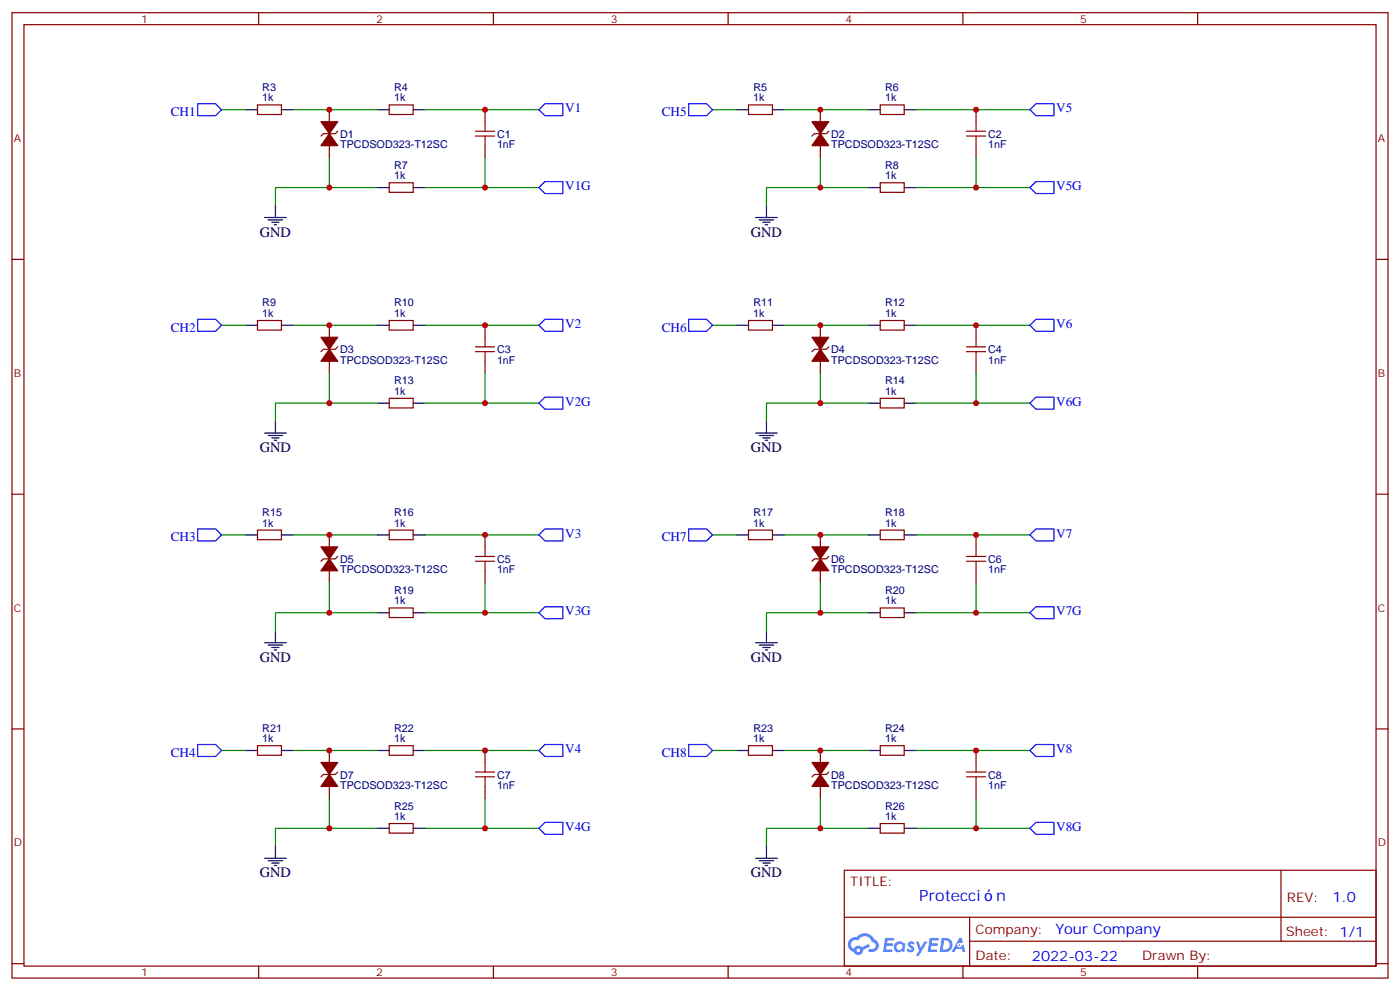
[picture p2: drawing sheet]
<svg xmlns="http://www.w3.org/2000/svg" width="412mm" height="292mm" viewBox="0 0 412 292" stroke-linecap="round" stroke-linejoin="round" font-family="sans-serif">
<g fill="none" stroke="#870000" stroke-width=".35">
<path d="M3.5 3.7h405.4v284.4h-405.4zM7.1 7.3h398.2v277.3h-398.2zM76.2 3.7v3.6M145.3 3.7v3.6M214.5 3.7v3.6M283.6 3.7v3.6M352.8 3.7v3.6M3.5 76.4h3.6M405.3 76.4h3.6M3.5 145.6h3.6M405.3 145.6h3.6M3.5 214.7h3.6"/>
<path d="M405.3 214.7h3.6M248.7 256.3h156.6v28.3h-156.6zM377.3 256.4v20.8M248.7 270.2h156.5M285.6 277.2h119.6M285.6 270.2v14.1M3.5 283.8h3.6M76.2 284.6v3.5M145.3 284.6v3.5M214.5 284.6v3.5M283.6 284.6v3.5M352.8 284.6v3.5"/>
<path d="M405.3 283.8h3.6"/>
</g>
<g fill="#5487ff">
<path d="M267.7 277.5a1.22 1.22 0 0 1 1.7 .3l-.4 .5a.47 .47 0 0 0-.3-.4 .47 .47 0 0 0-.5 .2l.1 .3a1.14 1.14 0 0 1 .8 1.7 1.14 1.14 0 0 1-1.9 0l-.2-.2 .5-.5 .7 .4a.29 .29 0 0 0 .3-.3 .29 .29 0 0 0-.2-.3 1.04 1.04 0 0 1-.6-1.7z"/>
<path d="M260.7 276.3h2.4l.3 .1-.2 .5-1.8 .1-.1 .9h1.5l.3 .3-.3 .4h-1.6l-.2 1.1h1.7l.2 .3-.2 .4h-2.6z"/>
<path d="M273.8 276.3h2.4l.3 .1-.1 .5-1.8 .1-.2 .9h1.6l.3 .3-.4 .4h-1.6l-.1 1.1h1.7l.2 .3-.2 .4h-2.6z"/>
<path d="M282.6 276.3h.7l.3 1.2-.6 .3a.69 .69 0 0 0-1 .3 .69 .69 0 0 0 .4 1 .69 .69 0 0 0 .9-.6l.5-.3 .6 2.2h-.8l-.2-.9h-1.8l-.5 .9h-.8z"/>
<path d="M269.8 277.3h.8l.6 1.9 1.1-1.9h.9l-2.6 4.2h-.8l.9-1.5z"/>
<path d="M277.4 276.3l-.6 4.1h1.3a2.11 2.11 0 0 0 2.5-2.1 2.11 2.11 0 0 0-2.5-2zM278.1 277a1.39 1.39 0 0 1 1.7 1.4 1.39 1.39 0 0 1-1.8 1.3h-.3z"/>
<path d="M263.7 277.9a1.54 1.54 0 0 0-.1 2.1 1.54 1.54 0 0 0 2.2 .2l.6 .2 .3-2.3-.2-.2-.4-.1a1.49 1.49 0 0 0-2.4 .1zM264 278.9a.94 .94 0 0 1 1.8 0 .94 .94 0 0 1-1.8 0z"/>
<path d="M250.4 276.6a2.18 2.18 0 0 0 1.1 3.8 1.44 1.44 0 0 0 1.6 .9 1.44 1.44 0 0 0 1.2-1.5l2-1-.5-.7-1.9 .9a1.47 1.47 0 0 0-2.4 .5 1.39 1.39 0 0 1-.7-2 1.39 1.39 0 0 1 2-.5 2.12 2.12 0 0 1 2.2-1.3 2.12 2.12 0 0 1 1.9 1.7 1.14 1.14 0 0 1 1.1 1.4 1.14 1.14 0 0 1-1.7 .8 .43 .43 0 0 0-.5 .3 .43 .43 0 0 0 .4 .5 1.98 1.98 0 0 0 2.5-1.2 1.98 1.98 0 0 0-1.2-2.5 3.1 3.1 0 0 0-5.3-.7l-.9 .1zM252.3 279.9a.55 .55 0 0 1 1.1 0 .55 .55 0 0 1-1.1 0z"/>
<circle cx="282.6" cy="278.4" r=".26"/>
</g>
<g fill="none" stroke="#008700" stroke-width=".35">
<path d="M65.3 32.3h7M86.4 32.3h24.7M125.2 32.3h33.5M209.9 32.3h7.1M231.1 32.3h24.7M269.9 32.3h33.5M97 46.4v8.8M111.1 55.2h-30v5.3M125.2 55.2h33.5M142.9 46.4v8.8M241.7 46.4v8.8M255.8 55.2h-30v5.3"/>
<path d="M269.9 55.2h33.5M287.5 46.4v8.8M65.3 95.8h7M86.4 95.8h24.7M125.2 95.8h33.5M209.9 95.8h7.1M231.1 95.8h24.7M269.9 95.8h33.5M97 109.9v8.8M111.1 118.7h-30v5.3M125.2 118.7h33.5M142.9 109.9v8.8"/>
<path d="M241.7 109.9v8.8M255.8 118.7h-30v5.3M269.9 118.7h33.5M287.5 109.9v8.8M65.3 157.6h7M86.4 157.6h24.7M125.2 157.6h33.5M209.9 157.6h7.1M231.1 157.6h24.7M269.9 157.6h33.5M97 171.7v8.8M142.9 171.7v8.8"/>
<path d="M241.7 171.7v8.8M287.5 171.7v8.8M111.1 180.5h-30v5.3M125.2 180.5h33.5M255.8 180.5h-30v5.3M269.9 180.5h33.5M65.3 221.1h7M86.4 221.1h24.7M97 235.2v8.8M125.2 221.1h33.5M142.9 235.2v8.8M209.9 221.1h7.1"/>
<path d="M231.1 221.1h24.7M241.7 235.2v8.8M269.9 221.1h33.5M287.5 235.2v8.8M111.1 244h-30v5.3M125.2 244h33.5M255.8 244h-30v5.3M269.9 244h33.5"/>
</g>
<g fill="none" stroke="#000" stroke-width=".35">
<path d="M72.3 32.3h3.5M82.9 32.3h3.5M111.1 32.3h3.6M121.7 32.3h3.5M217 32.3h3.5M227.5 32.3h3.6M255.8 32.3h3.5M266.3 32.3h3.6M111.1 55.2h3.6M121.7 55.2h3.5M255.8 55.2h3.5M266.3 55.2h3.6"/>
<path d="M78 64.1h6.3M79 64.8h4.3M80.1 65.5h2.1M80.8 66.2h.7M81.1 60.5v3.6M222.6 64.1h6.4M223.7 64.8h4.2M224.7 65.5h2.1M225.4 66.2h.7M225.8 60.5v3.6M72.3 95.8h3.5M82.9 95.8h3.5"/>
<path d="M111.1 95.8h3.6M121.7 95.8h3.5M217 95.8h3.5M227.5 95.8h3.6M255.8 95.8h3.5M266.3 95.8h3.6M111.1 118.7h3.6M121.7 118.7h3.5M255.8 118.7h3.5M266.3 118.7h3.6M78 127.6h6.3M79 128.3h4.3"/>
<path d="M80.1 129h2.1M80.8 129.7h.7M81.1 124v3.6M222.6 127.6h6.4M223.7 128.3h4.2M224.7 129h2.1M225.4 129.7h.7M225.8 124v3.6M72.3 157.6h3.5M82.9 157.6h3.5M111.1 157.6h3.6M121.7 157.6h3.5"/>
<path d="M217 157.6h3.5M227.5 157.6h3.6M255.8 157.6h3.5M266.3 157.6h3.6M78 189.3h6.3M79 190h4.3M80.1 190.7h2.1M80.8 191.4h.7M81.1 185.8v3.5M111.1 180.5h3.6M121.7 180.5h3.5M222.6 189.3h6.4"/>
<path d="M223.7 190h4.2M224.7 190.7h2.1M225.4 191.4h.7M225.8 185.8v3.5M255.8 180.5h3.5M266.3 180.5h3.6M72.3 221.1h3.5M82.9 221.1h3.5M111.1 221.1h3.6M121.7 221.1h3.5M217 221.1h3.5M227.5 221.1h3.6"/>
<path d="M255.8 221.1h3.5M266.3 221.1h3.6M78 252.8h6.3M79 253.5h4.3M80.1 254.2h2.1M80.8 254.9h.7M81.1 249.3v3.5M111.1 244h3.6M121.7 244h3.5M222.6 252.8h6.4M223.7 253.5h4.2M224.7 254.2h2.1"/>
<path d="M225.4 254.9h.7M225.8 249.3v3.5M255.8 244h3.5M266.3 244h3.6"/>
</g>
<g fill="none" stroke="#870000" stroke-width=".35">
<path d="M75.8 30.9h7.1v2.8h-7.1zM97 32.3v14.1M99.5 38.7l-.7 .7h-3.6l-.7 .7M114.7 30.9h7v2.8h-7zM142.9 32.3v3.5M220.5 30.9h7v2.8h-7zM241.7 32.3v14.1M244.1 38.7l-.7 .7h-3.5l-.7 .7M259.3 30.9h7v2.8h-7zM287.5 32.3v3.5M114.7 53.8h7v2.9h-7zM142.9 42.9v3.5"/>
<path d="M259.3 53.8h7v2.9h-7zM287.5 42.9v3.5M75.8 94.4h7.1v2.8h-7.1zM97 95.8v14.1M114.7 94.4h7v2.8h-7zM142.9 95.8v3.5M220.5 94.4h7v2.8h-7zM241.7 95.8v14.1M259.3 94.4h7v2.8h-7zM287.5 95.8v3.5M99.5 102.2l-.7 .7h-3.6l-.7 .7M114.7 117.3h7v2.9h-7z"/>
<path d="M142.9 106.4v3.5M244.1 102.2l-.7 .7h-3.5l-.7 .7M259.3 117.3h7v2.9h-7zM287.5 106.4v3.5M75.8 156.1h7.1v2.9h-7.1zM97 157.6v14.1M114.7 156.1h7v2.9h-7zM142.9 157.6v3.5M220.5 156.1h7v2.9h-7zM241.7 157.6v14.1M259.3 156.1h7v2.9h-7zM287.5 157.6v3.5"/>
<path d="M99.5 163.9l-.7 .7h-3.6l-.7 .7M114.7 179.1h7v2.8h-7zM142.9 168.1v3.6M244.1 163.9l-.7 .7h-3.5l-.7 .7M259.3 179.1h7v2.8h-7zM287.5 168.1v3.6M75.8 219.6h7.1v2.9h-7.1zM114.7 219.6h7v2.9h-7zM220.5 219.6h7v2.9h-7zM259.3 219.6h7v2.9h-7zM97 221.1v14.1M99.5 227.4l-.7 .7h-3.6l-.7 .7"/>
<path d="M142.9 221.1v3.5M142.9 231.6v3.6M241.7 221.1v14.1M244.1 227.4l-.7 .7h-3.5l-.7 .7M287.5 221.1v3.5M287.5 231.6v3.6M114.7 242.6h7v2.8h-7zM259.3 242.6h7v2.8h-7z"/>
</g>
<g fill="#870000" stroke="#870000" stroke-width=".35">
<path d="M97 102.9l2.5 3.5h-5z"/>
<path d="M94.5 99.3h5l-2.5 3.6z"/>
<path d="M97 39.4l2.5 3.5h-5z"/>
<path d="M94.5 35.8h5l-2.5 3.6z"/>
<path d="M241.7 102.9l2.4 3.5h-4.9z"/>
<path d="M239.2 99.3h4.9l-2.4 3.6z"/>
<path d="M241.7 39.4l2.4 3.5h-4.9z"/>
<path d="M239.2 35.8h4.9l-2.4 3.6z"/>
<path d="M241.7 164.6l2.4 3.5h-4.9z"/>
<path d="M239.2 161.1h4.9l-2.4 3.5z"/>
<path d="M241.7 228.1l2.4 3.5h-4.9z"/>
<path d="M239.2 224.6h4.9l-2.4 3.5z"/>
<path d="M97 164.6l2.5 3.5h-5z"/>
<path d="M94.5 161.1h5l-2.5 3.5z"/>
<path d="M97 228.1l2.5 3.5h-5z"/>
<path d="M94.5 224.6h5l-2.5 3.5z"/>
</g>
<g fill="none" stroke="#a10000" stroke-width=".35">
<path d="M140.1 38.7h5.6M142.9 35.8v2.9M284.7 38.7h5.6M287.5 35.8v2.9M140.1 40.1h5.6M142.9 40.1v2.8M284.7 40.1h5.6M287.5 40.1v2.8M142.9 99.3v2.9M287.5 99.3v2.9M140.1 102.2h5.6M140.1 103.6h5.6"/>
<path d="M142.9 103.6v2.8M284.7 102.2h5.6M284.7 103.6h5.6M287.5 103.6v2.8M140.1 163.9h5.6M140.1 165.3h5.6M142.9 161.1v2.8M142.9 165.3v2.8M284.7 163.9h5.6M284.7 165.3h5.6M287.5 161.1v2.8M287.5 165.3v2.8"/>
<path d="M140.1 227.4h5.6M140.1 228.8h5.6M142.9 224.6v2.8M142.9 228.8v2.8M284.7 227.4h5.6M284.7 228.8h5.6M287.5 224.6v2.8M287.5 228.8v2.8"/>
</g>
<g fill="none" stroke="#00f" stroke-width=".35">
<path d="M58.2 30.6h5.3l1.8 1.7-1.8 1.8h-5.3zM158.7 32.3l1.8-1.7h5.3v3.5h-5.3zM202.8 30.6h5.3l1.8 1.7-1.8 1.8h-5.3zM303.4 32.3l1.8-1.7h5.2v3.5h-5.2zM158.7 55.2l1.8-1.7h5.3v3.5h-5.3zM303.4 55.2l1.8-1.7h5.2v3.5h-5.2zM58.2 94.1h5.3l1.8 1.7-1.8 1.8h-5.3zM158.7 95.8l1.8-1.7h5.3v3.5h-5.3zM202.8 94.1h5.3l1.8 1.7-1.8 1.8h-5.3zM303.4 95.8l1.8-1.7h5.2v3.5h-5.2zM158.7 118.7l1.8-1.7h5.3v3.5h-5.3zM303.4 118.7l1.8-1.7h5.2v3.5h-5.2z"/>
<path d="M58.2 155.8h5.3l1.8 1.8-1.8 1.7h-5.3zM158.7 157.6l1.8-1.8h5.3v3.5h-5.3zM202.8 155.8h5.3l1.8 1.8-1.8 1.7h-5.3zM303.4 157.6l1.8-1.8h5.2v3.5h-5.2zM158.7 180.5l1.8-1.8h5.3v3.5h-5.3zM303.4 180.5l1.8-1.8h5.2v3.5h-5.2zM58.2 219.3h5.3l1.8 1.8-1.8 1.7h-5.3zM202.8 219.3h5.3l1.8 1.8-1.8 1.7h-5.3zM158.7 221.1l1.8-1.8h5.3v3.5h-5.3zM303.4 221.1l1.8-1.8h5.2v3.5h-5.2zM158.7 244l1.8-1.8h5.3v3.5h-5.3zM303.4 244l1.8-1.8h5.2v3.5h-5.2z"/>
</g>
<g fill="#c00">
<circle cx="97" cy="95.8" r=".88"/>
<circle cx="142.9" cy="95.8" r=".88"/>
<circle cx="142.9" cy="118.7" r=".88"/>
<circle cx="97" cy="118.7" r=".88"/>
<circle cx="97" cy="55.2" r=".88"/>
<circle cx="142.9" cy="55.2" r=".88"/>
<circle cx="142.9" cy="32.3" r=".88"/>
<circle cx="97" cy="32.3" r=".88"/>
<circle cx="241.7" cy="95.8" r=".88"/>
<circle cx="287.5" cy="95.8" r=".88"/>
<circle cx="287.5" cy="118.7" r=".88"/>
<circle cx="241.7" cy="118.7" r=".88"/>
<circle cx="241.7" cy="55.2" r=".88"/>
<circle cx="287.5" cy="55.2" r=".88"/>
<circle cx="287.5" cy="32.3" r=".88"/>
<circle cx="241.7" cy="32.3" r=".88"/>
<circle cx="241.7" cy="157.6" r=".88"/>
<circle cx="287.5" cy="157.6" r=".88"/>
<circle cx="287.5" cy="180.5" r=".88"/>
<circle cx="241.7" cy="180.5" r=".88"/>
<circle cx="241.7" cy="244" r=".88"/>
<circle cx="287.5" cy="244" r=".88"/>
<circle cx="287.5" cy="221.1" r=".88"/>
<circle cx="241.7" cy="221.1" r=".88"/>
<circle cx="97" cy="157.6" r=".88"/>
<circle cx="142.9" cy="157.6" r=".88"/>
<circle cx="142.9" cy="180.5" r=".88"/>
<circle cx="97" cy="180.5" r=".88"/>
<circle cx="97" cy="244" r=".88"/>
<circle cx="142.9" cy="244" r=".88"/>
<circle cx="142.9" cy="221.1" r=".88"/>
<circle cx="97" cy="221.1" r=".88"/>
</g>
<g font-size="4.6" fill="#00f">
<text x="270.8" y="265.4">Protecci</text>
<text x="293.4" y="265.4">n</text>
</g>
<g font-size="4.2">
<text x="76.6" y="69.7">GND</text>
<text x="221.2" y="69.7">GND</text>
<text x="76.6" y="133.2">GND</text>
<text x="221.2" y="133.2">GND</text>
<text x="76.6" y="194.9">GND</text>
<text x="221.2" y="194.9">GND</text>
<text x="76.6" y="258.4">GND</text>
<text x="221.2" y="258.4">GND</text>
</g>
<g font-size="4.2" fill="#00f">
<text x="392.5" y="265.6">1.0</text>
<text x="310.9" y="275.2">Your Company</text>
<text x="304" y="283">2022-03-22</text>
</g>
<g font-size="3.9" fill="#00f">
<text x="50.3" y="34.1">CH1</text>
<text x="166.5" y="33.1">V1</text>
<text x="195" y="34.2">CH5</text>
<text x="311.1" y="33.1">V5</text>
<text x="166.5" y="56">V1G</text>
<text x="311.1" y="56">V5G</text>
<text x="50.3" y="97.7">CH2</text>
<text x="166.5" y="96.6">V2</text>
<text x="195" y="97.7">CH6</text>
<text x="311.1" y="96.6">V6</text>
<text x="166.5" y="119.5">V2G</text>
<text x="311.1" y="119.5">V6G</text>
<text x="50.3" y="159.4">CH3</text>
<text x="166.5" y="158.3">V3</text>
<text x="195" y="159.4">CH7</text>
<text x="311.1" y="158.3">V7</text>
<text x="166.5" y="181.3">V3G</text>
<text x="311.1" y="181.3">V7G</text>
<text x="166.5" y="221.8">V4</text>
<text x="311.1" y="221.8">V8</text>
<text x="50.3" y="222.9">CH4</text>
<text x="195" y="222.9">CH8</text>
<text x="166.5" y="244.8">V4G</text>
<text x="311.1" y="244.8">V8G</text>
</g>
<g font-size="3.9" fill="#800">
<text x="250.5" y="260.9">TITLE:</text>
<text x="379.1" y="265.6">REV:</text>
<text x="287.4" y="275.1">Company:</text>
<text x="378.7" y="275.7">Sheet: 1/1</text>
<text x="287.4" y="282.8">Date:</text>
<text x="336.4" y="282.9">Drawn By:</text>
</g>
<g font-size="3.2" fill="#800">
<text x="41.6" y="6.7">1</text>
<text x="110.8" y="6.7">2</text>
<text x="179.9" y="6.7">3</text>
<text x="249.1" y="6.7">4</text>
<text x="318.2" y="6.7">5</text>
<text x="4.1" y="41.8">A</text>
<text x="405.9" y="41.8">A</text>
<text x="4.1" y="111">B</text>
<text x="405.9" y="111">B</text>
<text x="4.1" y="180.1">C</text>
<text x="405.9" y="180.1">C</text>
<text x="4.1" y="249.3">D</text>
<text x="405.9" y="249.3">D</text>
<text x="41.6" y="287.5">1</text>
<text x="110.8" y="287.5">2</text>
<text x="179.9" y="287.5">3</text>
<text x="249.1" y="287.5">4</text>
<text x="318.2" y="287.5">5</text>
</g>
<g font-size="3.2" fill="#000080">
<text x="77.3" y="29.8">1k</text>
<text x="77.3" y="26.8">R3</text>
<text x="116.1" y="29.8">1k</text>
<text x="116.1" y="26.8">R4</text>
<text x="221.9" y="29.8">1k</text>
<text x="221.9" y="26.8">R5</text>
<text x="260.7" y="29.8">1k</text>
<text x="260.7" y="26.8">R6</text>
<text x="100.2" y="40.6">D1</text>
<text x="146.4" y="40.6">C1</text>
<text x="244.8" y="40.6">D2</text>
<text x="291" y="40.6">C2</text>
<text x="100.2" y="43.7">TPCDSOD323-T12SC</text>
<text x="146.4" y="43.7">1nF</text>
<text x="244.8" y="43.7">TPCDSOD323-T12SC</text>
<text x="291" y="43.7">1nF</text>
<text x="116.1" y="52.8">1k</text>
<text x="116.1" y="49.7">R7</text>
<text x="260.7" y="52.8">1k</text>
<text x="260.7" y="49.7">R8</text>
<text x="77.3" y="93.3">1k</text>
<text x="77.3" y="90.3">R9</text>
<text x="116.1" y="93.3">1k</text>
<text x="116.1" y="90.3">R10</text>
<text x="221.9" y="93.3">1k</text>
<text x="221.9" y="90.3">R11</text>
<text x="260.7" y="93.3">1k</text>
<text x="260.7" y="90.3">R12</text>
<text x="100.2" y="107.2">TPCDSOD323-T12SC</text>
<text x="100.2" y="104.1">D3</text>
<text x="146.4" y="107.2">1nF</text>
<text x="146.4" y="104.1">C3</text>
<text x="244.8" y="107.2">TPCDSOD323-T12SC</text>
<text x="244.8" y="104.1">D4</text>
<text x="291" y="107.2">1nF</text>
<text x="291" y="104.1">C4</text>
<text x="116.1" y="113.2">R13</text>
<text x="260.7" y="113.2">R14</text>
<text x="116.1" y="116.3">1k</text>
<text x="260.7" y="116.3">1k</text>
<text x="77.3" y="155.1">1k</text>
<text x="77.3" y="152">R15</text>
<text x="116.1" y="155.1">1k</text>
<text x="116.1" y="152">R16</text>
<text x="221.9" y="155.1">1k</text>
<text x="221.9" y="152">R17</text>
<text x="260.7" y="155.1">1k</text>
<text x="260.7" y="152">R18</text>
<text x="100.2" y="165.8">D5</text>
<text x="146.4" y="165.8">C5</text>
<text x="244.8" y="165.8">D6</text>
<text x="291" y="165.8">C6</text>
<text x="100.2" y="168.9">TPCDSOD323-T12SC</text>
<text x="146.4" y="168.9">1nF</text>
<text x="244.8" y="168.9">TPCDSOD323-T12SC</text>
<text x="291" y="168.9">1nF</text>
<text x="116.1" y="178">1k</text>
<text x="116.1" y="174.9">R19</text>
<text x="260.7" y="178">1k</text>
<text x="260.7" y="174.9">R20</text>
<text x="77.3" y="215.5">R21</text>
<text x="116.1" y="215.5">R22</text>
<text x="221.9" y="215.5">R23</text>
<text x="260.7" y="215.5">R24</text>
<text x="77.3" y="218.6">1k</text>
<text x="116.1" y="218.6">1k</text>
<text x="221.9" y="218.6">1k</text>
<text x="260.7" y="218.6">1k</text>
<text x="100.2" y="232.4">TPCDSOD323-T12SC</text>
<text x="100.2" y="229.3">D7</text>
<text x="146.4" y="232.4">1nF</text>
<text x="146.4" y="229.3">C7</text>
<text x="244.8" y="232.4">TPCDSOD323-T12SC</text>
<text x="244.8" y="229.3">D8</text>
<text x="291" y="232.4">1nF</text>
<text x="291" y="229.3">C8</text>
<text x="116.1" y="238.4">R25</text>
<text x="260.7" y="238.4">R26</text>
<text x="116.1" y="241.5">1k</text>
<text x="260.7" y="241.5">1k</text>
</g>
</svg>
